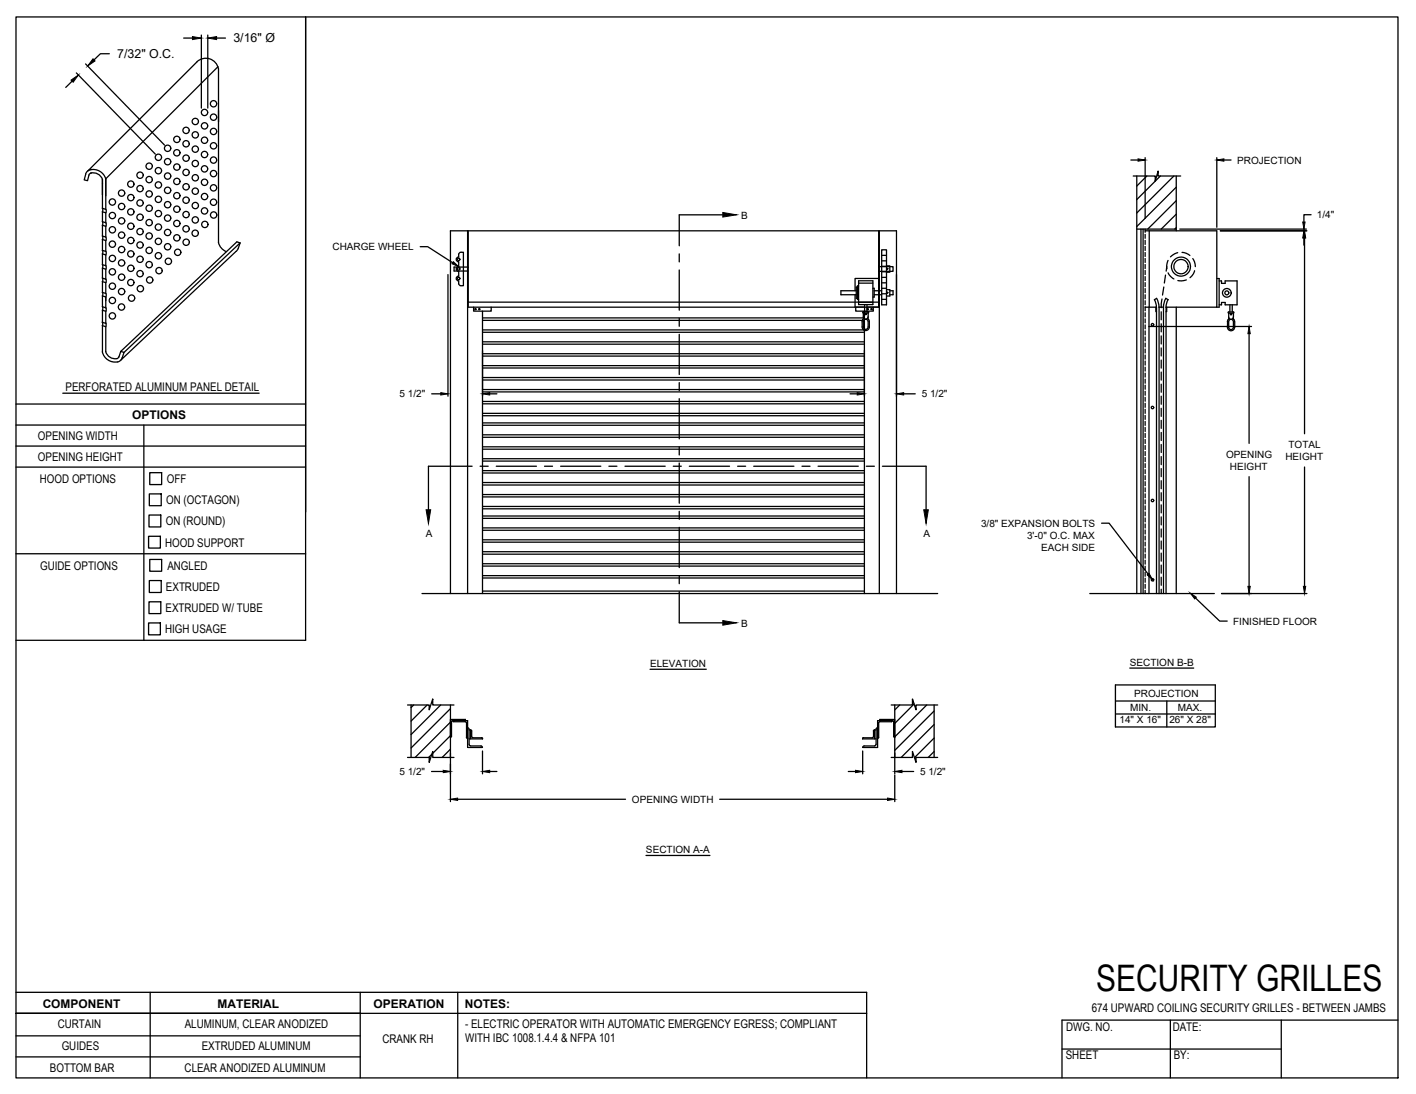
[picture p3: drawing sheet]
<svg xmlns="http://www.w3.org/2000/svg" width="279mm" height="216mm" viewBox="0 0 279 216" stroke-linecap="round" stroke-linejoin="round" font-family="sans-serif">
<!-- layer: ANNOTATIONS -->
<g fill="none" stroke="#000" stroke-width=".25">
<path d="M14.2 16l-1.2 1.3M15.1 14.4l15.5 16M16.9 12.6l15.6 16M21.6 10.6h-1.8l-1.2 1.2M36.2 7.5h1.8M39.7 6.9v14.4M41 6.9v14.4M42.7 7.5h1.8M223.1 31.6h1.5M226 31.1v12M240.1 31.1v13.8M241.5 31.6h1.4"/>
<path d="M82.9 48.7h1.5l4.9 3.2M88.4 54.2v24M176.9 54.2v24M232.8 45.2h25M240.8 45.6h17.1M257.3 47v1.4M257.4 47v38.6M258.7 42.4h-1.4v1.4M85.2 77.7h1.8M95.2 69.2v9M96.6 77.7h1.4M167.7 77.7h1.4"/>
<path d="M170.6 69.2v9M178.3 77.7h2.3M226.7 64.4h20.3M246.5 65.8v21.7M246.5 94.1v21.6M257.4 92.2v23.5M217.4 103.3h1.4l7.7 10M235.9 118l4.8 4.6h1.4M241 117.1h16.9M128.3 132.1h11.1M220.1 135.2h19.7v8.3h-19.7zM220.1 138.3h19.7"/>
<path d="M222.9 131.8h12.6M230.2 138.3v5.2M85.2 152.3h2.3M88.9 148.6v9.6M90.3 157.7h33.1M95.2 148.2v4.5M96.6 152.3h1.4M142 157.7h33.1M167.4 152.3h1.4M170.2 148.2v4.5M176.6 148.6v4.1M176.6 153v5.2"/>
<path d="M178 152.3h2.3M220.1 140.9h19.7M127.5 168.8h12.6"/>
</g>
<g fill="#000" stroke="#000" stroke-width=".2">
<path d="M14 15.8l1.5-1-1.1 1.4zM18.4 11.6l.4 .4-1.5 1zM38 7.2l1.7 .3-1.7 .3zM41 7.5l1.7-.3v.6zM224.6 31.3l1.4 .3-1.4 .2zM240.1 31.6l1.4-.3v.5zM89.5 51.6l1 1-1.3-.6zM257.3 45.6l.2 1.4h-.5zM257 43.8h.5l-.2 1.4zM257.4 45.6l.2 1.4h-.4zM87 77.5l1.4 .2-1.4 .3zM95.2 77.7l1.4-.2v.5z"/>
<path d="M169.1 77.5l1.5 .2-1.5 .3zM176.9 77.7l1.4-.2v.5zM246.5 64.4l.2 1.4h-.5zM226.4 113.5l.3-.3 .7 1.2zM234.9 117.1l1.2 .8-.4 .3zM246.2 115.7h.5l-.2 1.4zM257.2 115.7h.4l-.2 1.4zM87.5 152l1.4 .3-1.4 .2zM88.9 157.7l1.4-.2v.5zM95.2 152.3l1.4-.3v.5zM168.8 152l1.4 .3-1.4 .2zM175.1 157.5l1.5 .2-1.5 .3z"/>
<path d="M176.6 152.3l1.4-.3v.5z"/>
</g>
<!-- layer: CRANK RH -->
<g fill="none" stroke="#000" stroke-width=".25">
<path d="M223.6 34.7h4.3v1.1l.6-2v.9h4.5M224.3 34.7v82.4M226.3 34.7l-2 2M229 34.7l-4.7 4.7M231.6 34.7l-7.3 7.3M232.1 36.9l-7.8 7.8M232.1 39.6l-5.6 5.6M232.1 34.7v10.9M90.5 50.3l.2-.5h.7v6.6l-.7-.1-.2-.4M90.5 54.5a.48 .48 0 0 0-.5 .5 .48 .48 0 0 0 .5 .4v.5M90.5 50.7a.48 .48 0 0 0-.5 .5 .48 .48 0 0 0 .5 .5v.9M90.5 52.6a.48 .48 0 0 0-.5 .5 .48 .48 0 0 0 .5 .5v.9"/>
<path d="M90.5 50.3v.4M92.3 45.6v71.5M92.4 45.6v15h81v-15M92.4 52.7h-2.8v.8h2.8M92.4 59.6h81M168.7 57.4v-2.5h4.7v2.5M168.7 58.2v2.4h1.9M169 57.4h-3.1v.8h3.1M169.2 56.7h-.2v2.2h.2M169.4 55.4h2.8v4.7h-2.8zM169.4 56.4h-.2v2.7h.2M169.4 55.9h2.8"/>
<path d="M172.2 56.9h.3v1.7h-.3M172.5 57.4h1.5M172.5 58.2h1.5M173.4 52.6h2.8v1h-2.8M173.4 58.2v2.4h-2.3M173.5 45.6v71.5M174 49.3h.9v10.9h-.9zM174 53.6h.9M174 52.6h.9M174 59.1h.9M174 58h.9M174 56.9h.9"/>
<path d="M174 55.8h.9M174 54.7h.9M174 51.5h.9M174 50.4h.9M174.9 52.5h.7v1.2h-.7M174.9 57.2h.7v1.2h-.7M175 53h.1M175 57.8h.1M175.6 57.4h.6v.8h-.6M224.3 45.2h7.8M225.1 45.2v71.9M225.6 45.2v71.9"/>
<path d="M226 45.6h14.1v15h-10M226 45.2v.6M226 46.2v.8M226 47.4v.8M226 48.6v.8M226 49.8v.8M226 51v.8M226 52.2v.8M226 53.4v.8M226 54.6v.8M226 55.8v.8M226 57v.8"/>
<path d="M226 58.2v.7M226 59.4v.7M226.8 45.6v15M227.8 59.1l.3 .7 .1 .8M228.2 58.9l.4 1 .1 .7M228.2 58.9l-.4 .2M229.3 59l-.2 1.7M229.6 56.6l-.2 1.6M230 54.3l-.3 1.6M230 58.9l.5 .2-.3 .7-.1 .8M230 58.9l-.3 1-.1 .7M230.2 52.6l-.1 .9"/>
<path d="M230.5 51.4l-.3 1 .1 .6M230.5 53.8l.5 .8 .6 .5M232.1 42.3l-3 2.9M232.1 44.9l-.3 .3M232.4 49.9l-.6 .2-.9 .6M233.2 49.8l.9 .2 .7 .4M234.1 55.2l-.9 .2h-.8M235.4 51l.3 .7 .2 .9M235.7 53.4l-.2 .6-.7 .8M240.1 55h.5v5.6h-.5M240.6 55.4h.4v.5h.7v-.5h2.4v4.8h-2.4v-.5h-.7v.5h-.4M93.5 60.6v.8h3.4v-.8"/>
<path d="M95.2 61.4v55.7M95.2 74.5h75.4M95.2 75h75.4M95.2 72.2h75.4M95.2 72.6h75.4M95.2 69.8h75.4M95.2 70.3h75.4M95.2 67.5h75.4M95.2 67.9h75.4M95.2 65.1h75.4M95.2 65.6h75.4M95.2 79.2h75.4"/>
<path d="M95.2 79.7h75.4M95.2 76.9h75.4M95.2 77.3h75.4M95.2 62.7h75.4M95.2 63.2h75.4M168.8 60.6v.8h3.5v-.8M170.3 61.8h1v.7M170.3 61.8v.7M170.4 62.6l-.3 .7a2.18 2.18 0 0 0 .2 1.7 .71 .71 0 0 0 .8 .2 .71 .71 0 0 0 .4-.7v-1.2l-.2-.7M170.6 63.1a.48 .48 0 0 1 .7 .4v1a.48 .48 0 0 1-.5 .5 .48 .48 0 0 1-.5-.5v-1zM170.6 60.1v57M171.1 60.1v1.4"/>
<path d="M171.3 61.5l.1 .1-.1 .2M171.3 61.5h-1l-.1 .1 .1 .2M171.3 62.5a.48 .48 0 0 1-.5 .5 .48 .48 0 0 1-.5-.5M226 60.6h2.2M226 60.5v.8M226 61.7v.8M226 62.9v.8M226 64.1v.8M226 65.3v.8M226 66.5v.8M226 67.7v.8M226 68.9v.8"/>
<path d="M226 70.1v.8M226 71.2v.9M226 72.5v.7M226 73.6v.8M226 74.8v.8M226 76v.8M226 77.2v.8M226 78.4v.8M226 79.6v.8M226.7 60.6v56.5M228.1 60.6v.9h.1M228.2 60.6v56.5"/>
<path d="M228.7 60.6h.9M228.7 60.6v56.5M229.1 61.5v1.6M229.1 63.9v1.6M229.1 66.3v1.6M229.1 68.7v1.6M229.1 71.1v1.5M229.1 73.4v1.6M229.1 75.8v1.6M229.1 78.2v1.6M229.6 60.6v56.5M230.1 60.6v56.5"/>
<path d="M230.2 60.6v.9h-.1M232.1 60.6v56.5M242.4 63.5a.48 .48 0 0 1 .5-.5 .48 .48 0 0 1 .5 .5v1.1a.48 .48 0 0 1-.5 .4 .48 .48 0 0 1-.5-.4M242.4 61.8h1v.8a.48 .48 0 0 1-.5 .4 .48 .48 0 0 1-.5-.4M242.4 61.8v.8M242.4 63.5v1.1M242.5 62.6l-.3 .7a2.21 2.21 0 0 0 .2 1.8 .71 .71 0 0 0 .8 .1 .71 .71 0 0 0 .4-.6M242.7 60.2v1.4M243.1 60.2v1.4M243.4 61.6l.1 .1-.1 .1M243.4 62.6l.2 .9M243.4 61.6h-1l-.1 .1 .1 .1"/>
<path d="M243.6 63.5v1.1M95.2 81.6h75.4M95.2 82h75.4M95.2 88.2h75.4M95.2 88.6h75.4M95.2 85.8h75.4M95.2 86.3h75.4M95.2 83.5h75.4M95.2 83.9h75.4M95.2 92.9h75.4M95.2 93.3h75.4M95.2 90.5h75.4"/>
<path d="M95.2 91h75.4M95.2 99.9h75.4M95.2 97.6h75.4M95.2 98.1h75.4M95.2 95.2h75.4M95.2 95.7h75.4M226 80.8v.8M226 82v.8M226 83.2v.7M226 84.3v.9M226 85.5v.8M226 86.7v.8"/>
<path d="M226 87.9v.8M226 89.1v.8M226 90.3v.8M226 91.5v.8M226 92.7v.8M226 93.9v.8M226 95.1v.8M226 96.3v.7M226 97.5v.7M226 98.6v.8M226 99.8v.8M229.1 80.6v1.6"/>
<path d="M229.1 83v1.5M229.1 85.3v1.6M229.1 87.7v1.6M229.1 90.1v1.6M229.1 92.5v1.6M229.1 94.9v1.6M229.1 97.2v1.6M229.1 99.6v1.6M83.3 117.1h101.7M88.9 117.1v-71.5h88v71.5M95.2 116.6h75.4M95.2 100.4h75.4"/>
<path d="M95.2 106.5h75.4M95.2 107h75.4M95.2 104.2h75.4M95.2 104.6h75.4M95.2 101.8h75.4M95.2 102.3h75.4M95.2 111.3h75.4M95.2 111.7h75.4M95.2 108.9h75.4M95.2 109.4h75.4M95.2 113.6h75.4M95.2 114.1h75.4"/>
<path d="M215 117.1h24.6M226 101v.8M226 102.2v.8M226 103.4v.8M226 104.6v.8M226 105.8v.8M226 107v.8M226 108.2v.8M226 109.3v.9M226 110.6v.7M226 111.7v.8M226 112.9v.8"/>
<path d="M226 114.1v.8M226 115.3v.8M226 116.5v.6M229.1 102v1.6M229.1 104.4v1.6M229.1 106.8v1.6M229.1 109.2v1.5M229.1 111.5v1.6M229.1 113.9v1.6M229.1 116.3v.8M80.4 139.1h4.3v1l.7-2.2v1.2h4.2M81.1 139.1v10.4"/>
<path d="M81.6 139.1l-.5 .5M84.3 139.1l-3.2 3.2M85.4 138h.1M87 139.1l-5.9 5.9M88.9 139.1v10.4M88.9 139.8l-7.8 7.8M175.9 139.1h4.1v-1.2l.7 2.2v-1h4.3M176.6 139.1v10.4M177.5 139.1l-.9 1M180.4 138.9l-3.8 3.9M182.9 139.1l-6.3 6.3M184.3 139.1v10.4"/>
<path d="M80.4 149.5h4.3v1l.7-2.2v1.2h4.2M85.2 148.8l-.6 .7M88.9 142.5l-7 7M88.9 145.2l-3.5 3.5M88.9 147.8l-1.7 1.7M89.3 142.2l.2 .2 2.5 .1v3l.3 .2M91.6 142.2l.2-.2h-2.9v3.5l.2-.2M92.3 143.6l.3 .3v3.2l.3 .1h2l.3 .3h-2.9v-5.3l-3.1 .1-.1 3M92.3 145.8h.1M92.6 144.1h.3M92.6 145.8h2.6M92.8 144l.3 .3"/>
<path d="M92.9 144.1v1.7M93.1 144.3v1.1l.2 .2M93.3 145.6h1.7M95 145.6l.2 .2M95.2 145.8h.1M170.2 145.8h.1M170.2 145.8h2.7M170.4 145.6l-.2 .2M170.4 145.6h1.7M172.4 144.3l-.1 1.1-.2 .2M172.6 144l-.3 .3M172.6 144.1h.3"/>
<path d="M172.6 144.1v1.7M173.2 145.8h.1M173.8 142.2l-.2-.2h3v3.5l-.3-.2M175.9 149.5h4.1v-1.2l.7 2.2v-1h4.3M176.1 142.2l.2 .2M176.1 142.2h-2.9v5.3h-3l.3-.3h2.1l.2-.1 .1-3.2 .3-.3M176.1 142.2l-.2 .2-2.5 .1v3l-.2 .2M176.3 142.4v2.9M184.3 140.3l-7.7 7.8M184.3 143l-6.5 6.5M184.3 145.6l-3.9 3.9M184.3 148.3l-1.1 1.2"/>
<circle cx="90.5" cy="55" r=".24"/>
<circle cx="90.5" cy="51.2" r=".24"/>
<circle cx="90.5" cy="53.1" r=".24"/>
<circle cx="175.1" cy="53" r=".1"/>
<circle cx="175.1" cy="57.8" r=".1"/>
<circle cx="233" cy="52.6" r="1.41"/>
<circle cx="233" cy="52.6" r="1.88"/>
<circle cx="242.1" cy="57.8" r=".86"/>
<circle cx="242.1" cy="57.8" r=".39"/>
<circle cx="93.8" cy="61" r=".12"/>
<circle cx="94.6" cy="61" r=".12"/>
<circle cx="170.8" cy="62" r=".12"/>
<circle cx="171.2" cy="61" r=".12"/>
<circle cx="171.9" cy="61" r=".12"/>
<circle cx="227.4" cy="64.1" r=".24"/>
<circle cx="242.9" cy="62" r=".12"/>
<circle cx="227.4" cy="80.4" r=".24"/>
<circle cx="227.4" cy="98.8" r=".24"/>
<circle cx="227.4" cy="114.4" r=".24"/>
</g>
<path d="M95.2 67.2h.1" fill="none" stroke="#000" stroke-width=".2"/>
<!-- layer: SECTION CUTS -->
<g fill="none" stroke="#000" stroke-width=".25">
<path d="M134 50.1v1.6M134 53.3v7.9M142.6 42.4h-8.6v6.1M134 62.8v1.6M134 66v7.9M134 75.5v1.6M134 78.7v7.9M93.2 92h-8.7v8.6M94.7 92h1.6M97.9 92h8M107.4 92h1.6M110.6 92h8"/>
<path d="M120.1 92h1.6M123.3 92h8M132.8 92h1.6M134 88.2v1.6M134 91.4v7.9M136 92h8M145.5 92h1.6M148.7 92h8M158.2 92h1.6M161.4 92h8M170.9 92h1.6M174.1 92h8.6v8.6"/>
<path d="M134 100.9v1.6M134 104.1v7.9M134 113.6v1.6M134 116.8v6.1h8.6"/>
</g>
<path d="M142.6 41.9l2.7 .5-2.7 .4zM84.1 100.6h.9l-.5 2.7zM182.3 100.6h.9l-.5 2.7zM142.6 122.5l2.7 .4-2.7 .5z" fill="#000" stroke="#000" stroke-width=".2"/>
<!-- layer: DETAILS -->
<g fill="none" stroke="#000" stroke-width=".25">
<path d="M38.9 12.2a2.53 2.53 0 0 1 4.2 1.3v10.5M38.9 12.2l-21.6 21.6M43 13.2l-22.1 22.1M16.9 34.4l-.3 1.1 .7 .2 .2-1.1M17.7 33.5a2.59 2.59 0 0 1 3.2 1.8M17.9 34.2a1.94 1.94 0 0 1 2.3 1.2v5.7l.7 .2v-6M18 33.4a1.26 1.26 0 0 0-1.1 1M18.1 34.1l-.6 .5M43.1 21.8v26.1a2.59 2.59 0 0 0 1.5 1.8M20.2 57.7v.7M20.2 49.4v.7M20.2 52.2v.7"/>
<path d="M20.2 54.9v.7M20.2 43.8v.6M20.2 41.1v.7M20.2 46.6v.7M20.2 47.3l.7 .2v2.1l-.7-.2zM20.2 50.1l.7 .2v2.1l-.7-.2zM20.9 42l-.7-.2v2l.7 .2M20.9 44.7l-.7-.2v2.1l.7 .2M20.9 53.1l-.7-.2v2l.7 .2M20.9 55.8l-.7-.2v2.1l.7 .2M20.9 58.6l-.7-.2v2.1l.7 .2M20.9 42v2"/>
<path d="M20.9 44.7v2.1M20.9 53.1v2M20.9 55.8v2.1M20.9 58.6v2.1M20.9 41.3v.7M20.9 43.9v.7M20.9 46.8v.7M20.9 49.6v.7M20.9 52.4v.7M20.9 55.1v.7M20.9 57.9v.7M47.4 47.9a2.44 2.44 0 0 1-.8 1.7l-22.7 21.4"/>
<path d="M47.4 47.9l-22.9 21.7M47.4 47.9l-.7-.2-22.9 21.6M20.2 63.6v.7M20.2 60.5v.7M20.2 69.5a2.49 2.49 0 0 0 3.6 1.7l.3-.6 .4-1-.7-.3-.3 1.1M20.2 61.2l.7 .2v2.4l-.7-.2zM20.9 69.4a1.76 1.76 0 0 0 2.5 1.2l.1-.2M20.9 63.8v.6M20.9 64.5l-.7-.2v5.2M20.9 64.5v4.9M20.9 60.7v.7"/>
<circle cx="22.2" cy="39.9" r=".62"/>
<circle cx="24" cy="38.1" r=".62"/>
<circle cx="25.8" cy="36.3" r=".62"/>
<circle cx="25.8" cy="39" r=".62"/>
<circle cx="27.6" cy="34.6" r=".62"/>
<circle cx="27.6" cy="37.2" r=".62"/>
<circle cx="29.4" cy="32.8" r=".62"/>
<circle cx="29.4" cy="38.3" r=".62"/>
<circle cx="29.4" cy="35.4" r=".62"/>
<circle cx="31.3" cy="36.5" r=".62"/>
<circle cx="31.3" cy="31" r=".62"/>
<circle cx="31.3" cy="33.7" r=".62"/>
<circle cx="31.3" cy="39.3" r=".62"/>
<circle cx="33.1" cy="31.9" r=".62"/>
<circle cx="33.1" cy="34.7" r=".62"/>
<circle cx="33.1" cy="29.3" r=".62"/>
<circle cx="33.1" cy="37.6" r=".62"/>
<circle cx="34.9" cy="33" r=".62"/>
<circle cx="34.9" cy="38.6" r=".62"/>
<circle cx="34.9" cy="27.5" r=".62"/>
<circle cx="34.9" cy="35.8" r=".62"/>
<circle cx="34.9" cy="30.2" r=".62"/>
<circle cx="36.7" cy="25.7" r=".62"/>
<circle cx="36.7" cy="34" r=".62"/>
<circle cx="36.7" cy="36.9" r=".62"/>
<circle cx="36.7" cy="31.2" r=".62"/>
<circle cx="36.7" cy="39.5" r=".62"/>
<circle cx="36.7" cy="28.4" r=".62"/>
<circle cx="38.5" cy="24" r=".62"/>
<circle cx="38.5" cy="26.6" r=".62"/>
<circle cx="38.5" cy="29.4" r=".62"/>
<circle cx="38.5" cy="35.1" r=".62"/>
<circle cx="38.5" cy="32.3" r=".62"/>
<circle cx="38.5" cy="37.7" r=".62"/>
<circle cx="40.4" cy="24.8" r=".62"/>
<circle cx="40.4" cy="33.3" r=".62"/>
<circle cx="40.4" cy="30.5" r=".62"/>
<circle cx="40.4" cy="27.7" r=".62"/>
<circle cx="40.4" cy="22.2" r=".62"/>
<circle cx="40.4" cy="38.8" r=".62"/>
<circle cx="40.4" cy="36" r=".62"/>
<circle cx="42.1" cy="31.6" r=".62"/>
<circle cx="42.1" cy="34.3" r=".62"/>
<circle cx="42.1" cy="37.1" r=".62"/>
<circle cx="42.1" cy="20.5" r=".62"/>
<circle cx="42.1" cy="28.8" r=".62"/>
<circle cx="42.1" cy="39.9" r=".62"/>
<circle cx="42.1" cy="23.1" r=".62"/>
<circle cx="42.1" cy="25.9" r=".62"/>
<circle cx="22.2" cy="56.5" r=".62"/>
<circle cx="22.2" cy="51" r=".62"/>
<circle cx="22.2" cy="45.3" r=".62"/>
<circle cx="22.2" cy="48.2" r=".62"/>
<circle cx="22.2" cy="59.3" r=".62"/>
<circle cx="22.2" cy="42.5" r=".62"/>
<circle cx="22.2" cy="53.6" r=".62"/>
<circle cx="24" cy="57.5" r=".62"/>
<circle cx="24" cy="40.8" r=".62"/>
<circle cx="24" cy="43.6" r=".62"/>
<circle cx="24" cy="49.2" r=".62"/>
<circle cx="24" cy="51.9" r=".62"/>
<circle cx="24" cy="46.4" r=".62"/>
<circle cx="24" cy="54.7" r=".62"/>
<circle cx="25.8" cy="47.5" r=".62"/>
<circle cx="25.8" cy="55.8" r=".62"/>
<circle cx="25.8" cy="44.7" r=".62"/>
<circle cx="25.8" cy="50.1" r=".62"/>
<circle cx="25.8" cy="52.9" r=".62"/>
<circle cx="25.8" cy="41.8" r=".62"/>
<circle cx="26" cy="58.8" r=".62"/>
<circle cx="27.6" cy="54" r=".62"/>
<circle cx="27.6" cy="48.4" r=".62"/>
<circle cx="27.6" cy="45.7" r=".62"/>
<circle cx="27.6" cy="51.2" r=".62"/>
<circle cx="27.6" cy="40.1" r=".62"/>
<circle cx="27.6" cy="42.9" r=".62"/>
<circle cx="27.7" cy="57" r=".62"/>
<circle cx="29.4" cy="52.2" r=".62"/>
<circle cx="29.4" cy="41.1" r=".62"/>
<circle cx="29.4" cy="43.9" r=".62"/>
<circle cx="29.4" cy="46.6" r=".62"/>
<circle cx="29.4" cy="49.4" r=".62"/>
<circle cx="29.5" cy="55.3" r=".62"/>
<circle cx="31.3" cy="50.5" r=".62"/>
<circle cx="31.3" cy="47.6" r=".62"/>
<circle cx="31.3" cy="44.8" r=".62"/>
<circle cx="31.3" cy="42.2" r=".62"/>
<circle cx="31.4" cy="53.4" r=".62"/>
<circle cx="33.1" cy="43" r=".62"/>
<circle cx="33.1" cy="45.9" r=".62"/>
<circle cx="33.1" cy="48.7" r=".62"/>
<circle cx="33.1" cy="40.4" r=".62"/>
<circle cx="33.2" cy="51.6" r=".62"/>
<circle cx="34.9" cy="46.9" r=".62"/>
<circle cx="34.9" cy="44.1" r=".62"/>
<circle cx="34.9" cy="41.3" r=".62"/>
<circle cx="35.1" cy="49.8" r=".62"/>
<circle cx="36.7" cy="45.2" r=".62"/>
<circle cx="36.7" cy="42.3" r=".62"/>
<circle cx="36.7" cy="47.8" r=".62"/>
<circle cx="38.5" cy="46" r=".62"/>
<circle cx="38.5" cy="40.6" r=".62"/>
<circle cx="38.5" cy="43.4" r=".62"/>
<circle cx="40.4" cy="41.6" r=".62"/>
<circle cx="40.4" cy="44.3" r=".62"/>
<circle cx="42.2" cy="42.4" r=".62"/>
<circle cx="22.2" cy="62.3" r=".62"/>
<circle cx="24" cy="60.6" r=".62"/>
</g>
<!-- layer: TITLE BLOCK -->
<g fill="none" stroke="#000" stroke-width=".25">
<path d="M3.2 3.3h272.6v209.4h-272.6zM60.3 3.3v123.1h-57.1M3.2 79.7h57.1M12.4 77.6h38.7M3.2 88h57.1M3.2 92.2h57.1M3.2 83.9h57.1M28.4 83.9v42.5M29.5 97.5h2.3v2.3h-2.3zM29.5 93.3h2.4v2.3h-2.4zM3.2 109.3h57.1M29.3 105.8h2.3v2.4h-2.3z"/>
<path d="M29.4 101.6h2.3v2.4h-2.3zM29.4 118.8h2.3v2.3h-2.3zM29.5 114.6h2.3v2.3h-2.3zM29.5 110.4h2.4v2.3h-2.4zM29.3 122.9h2.3v2.4h-2.3zM3.2 195.8h167.8v16.9M29.6 195.8v16.9M71.1 200h-67.9h167.8M71.1 195.8v16.9M90.3 195.8v16.9M3.2 208.6h67.9M3.2 204.4h67.9"/>
<path d="M209.6 207h43.2M230.9 201.3v11.4M252.8 201.3v11.4M275.8 201.3h-66.2v11.4"/>
</g>
<text font-size="7.2" x="216.3" y="195.5">SECURITY GRILLES</text>
<g font-size="2.4">
<text x="23.1" y="11.5">7/32&quot; O.C.</text>
<text x="46.1" y="8.4">3/16&quot; Ø</text>
<text x="12.9" y="77.1">PERFORATED ALUMINUM PANEL DETAIL</text>
<text x="26.1" y="82.6">OPTIONS</text>
<text x="7.5" y="86.8">OPENING WIDTH</text>
<text x="7.5" y="91">OPENING HEIGHT</text>
<text x="7.9" y="95.3">HOOD OPTIONS</text>
<text x="32.9" y="95.4">OFF</text>
<text x="32.8" y="99.5">ON (OCTAGON)</text>
<text x="32.6" y="107.9">HOOD SUPPORT</text>
<text x="32.7" y="103.7">ON (ROUND)</text>
<text x="7.9" y="112.4">GUIDE OPTIONS</text>
<text x="33" y="112.5">ANGLED</text>
<text x="32.7" y="116.6">EXTRUDED</text>
<text x="32.6" y="125">HIGH USAGE</text>
<text x="32.7" y="120.8">EXTRUDED W/ TUBE</text>
<text x="8.4" y="198.9">COMPONENT</text>
<text x="11.4" y="202.8">CURTAIN</text>
<text x="36.5" y="202.9">ALUMINUM, CLEAR ANODIZED</text>
<text x="42.9" y="198.8">MATERIAL</text>
<text x="73.7" y="198.9">OPERATION</text>
<text x="91.7" y="198.9">NOTES:</text>
<text x="91.8" y="202.8">- ELECTRIC OPERATOR WITH AUTOMATIC EMERGENCY EGRESS; COMPLIANT</text>
<text x="210.4" y="203.6">DWG. NO.</text>
<text x="215.4" y="199.8">674 UPWARD COILING SECURITY GRILLES - BETWEEN JAMBS</text>
<text x="231.4" y="203.4">DATE:</text>
<text x="12.2" y="207.3">GUIDES</text>
<text x="39.8" y="207.2">EXTRUDED ALUMINUM</text>
<text x="75.5" y="205.8">CRANK RH</text>
<text x="91.8" y="205.7">WITH IBC 1008.1.4.4 &amp; NFPA 101</text>
<text x="210.3" y="209.1">SHEET</text>
<text x="231.6" y="209">BY:</text>
<text x="9.8" y="211.5">BOTTOM BAR</text>
<text x="36.4" y="211.6">CLEAR ANODIZED ALUMINUM</text>
</g>
<g font-size="2">
<text x="244.1" y="32.3">PROJECTION</text>
<text x="146.2" y="43.2">B</text>
<text x="259.8" y="43.1">1/4&quot;</text>
<text x="65.6" y="49.4">CHARGE WHEEL</text>
<text x="78.8" y="78.4">5 1/2&quot;</text>
<text x="181.9" y="78.4">5 1/2&quot;</text>
<text x="254.2" y="88.4">TOTAL</text>
<text x="241.9" y="90.3">OPENING</text>
<text x="242.7" y="92.7">HEIGHT</text>
<text x="253.6" y="90.8">HEIGHT</text>
<text x="84" y="105.9">A</text>
<text x="182.2" y="105.9">A</text>
<text x="193.6" y="104">3/8&quot; EXPANSION BOLTS</text>
<text x="202.6" y="106.4">3'-0&quot; O.C. MAX</text>
<text x="205.5" y="108.7">EACH SIDE</text>
<text x="146.2" y="123.7">B</text>
<text x="243.3" y="123.3">FINISHED FLOOR</text>
<text x="128.3" y="131.7">ELEVATION</text>
<text x="222.9" y="131.4">SECTION B-B</text>
<text x="223.8" y="137.5">PROJECTION</text>
<text x="220.9" y="142.7">14&quot; X 16&quot;</text>
<text x="223" y="140.4">MIN.</text>
<text x="230.7" y="142.7">26&quot; X 28&quot;</text>
<text x="232.4" y="140.4">MAX.</text>
<text x="78.8" y="153">5 1/2&quot;</text>
<text x="181.5" y="153">5 1/2&quot;</text>
<text x="124.7" y="158.4">OPENING WIDTH</text>
<text x="127.5" y="168.4">SECTION A-A</text>
</g>
</svg>
